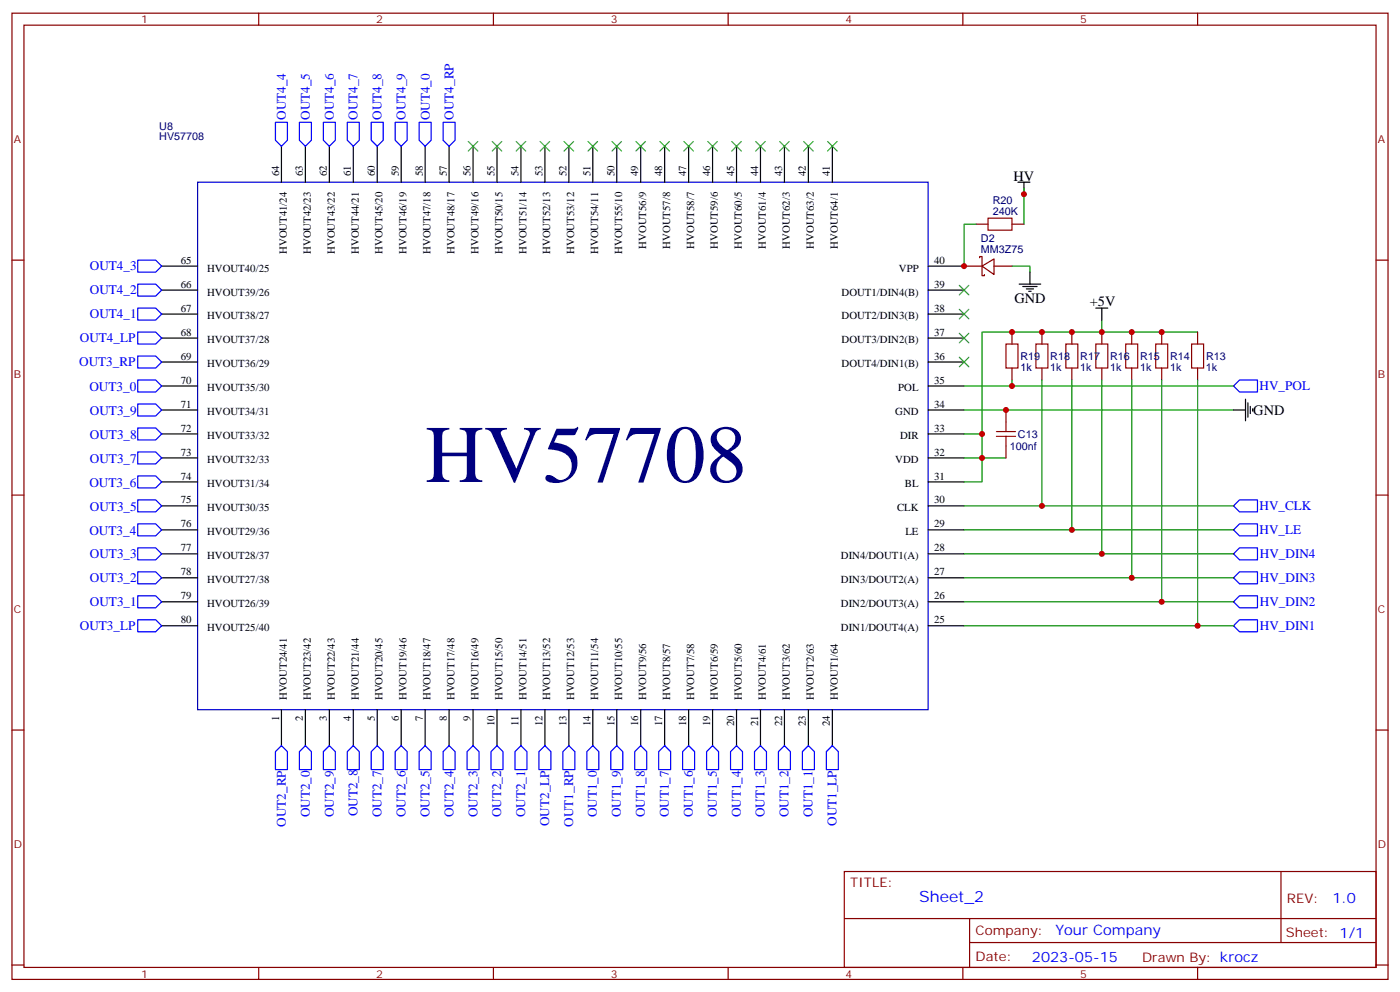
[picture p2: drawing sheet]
<svg xmlns="http://www.w3.org/2000/svg" width="412mm" height="292mm" viewBox="0 0 412 292" stroke-linecap="round" stroke-linejoin="round" font-family="sans-serif">
<g fill="none" stroke="#870000" stroke-width=".35">
<path d="M3.5 3.9h405.4v284.3h-405.4zM7.1 7.4h398.2v277.3h-398.2zM76.2 3.9v3.5M145.3 3.9v3.5M214.5 3.9v3.5M283.6 3.9v3.5M352.8 3.9v3.5M3.5 76.6h3.6M405.3 76.6h3.6M3.5 145.7h3.6M405.3 145.7h3.6M3.5 214.8h3.6"/>
<path d="M405.3 214.8h3.6M248.7 256.5h156.6v28.2h-156.6zM377.3 256.5v20.9M248.7 270.3h156.5M285.6 277.4h119.6M285.6 270.3v14.1M3.5 284h3.6M76.2 284.7v3.5M145.3 284.7v3.5M214.5 284.7v3.5M283.6 284.7v3.5M352.8 284.7v3.5"/>
<path d="M405.3 284h3.6"/>
</g>
<path d="M58.2 53.6h215.2v155.2h-215.2z" fill="#fff" stroke="#0000bf" stroke-width=".35"/>
<g fill="none" stroke="#000" stroke-width=".35">
<path d="M82.9 43v10.6M90 43v10.6M97 43v10.6M104.1 43v10.6M111.1 43v10.6M118.2 43v10.6M125.2 43v10.6M132.3 43v10.6M139.3 43v10.6M146.4 43v10.6M153.5 43v10.6M160.5 43v10.6"/>
<path d="M167.6 43v10.6M174.6 43v10.6M181.7 43v10.6M188.7 43v10.6M195.8 43v10.6M202.8 43v10.6M209.9 43v10.6M217 43v10.6M224 43v10.6M231.1 43v10.6M238.1 43v10.6M245.2 43v10.6"/>
<path d="M299.9 53.6h3.5M301.6 53.6v3.6M47.6 78.3h10.6M273.4 78.3h10.6M47.6 85.4h10.6M47.6 92.4h10.6M47.6 99.5h10.6M273.4 85.4h10.6M273.4 92.4h10.6M273.4 99.5h10.6M300.2 83.6h6.4M301.3 84.3h4.2"/>
<path d="M302.3 85h2.1M303 85.7h.7M303.4 80.1v3.5M322.8 90.7h3.5M324.6 90.7v3.5M47.6 106.5h10.6M47.6 113.6h10.6M273.4 106.5h10.6M273.4 113.6h10.6M366.9 117.5v6.3M367.6 118.5v4.3M368.3 119.6v2.1"/>
<path d="M47.6 134.8h10.6M47.6 127.7h10.6M47.6 120.6h10.6M273.4 134.8h10.6M273.4 127.7h10.6M273.4 120.6h10.6M363.4 120.6h3.5M369 120.3v.7M47.6 155.9h10.6M47.6 148.9h10.6M47.6 141.8h10.6M273.4 155.9h10.6"/>
<path d="M273.4 148.9h10.6M273.4 141.8h10.6M47.6 177.1h10.6M47.6 170h10.6M47.6 163h10.6M273.4 177.1h10.6M273.4 170h10.6M273.4 163h10.6M47.6 184.1h10.6M273.4 184.1h10.6M82.9 208.8v10.6M90 208.8v10.6"/>
<path d="M97 208.8v10.6M104.1 208.8v10.6M111.1 208.8v10.6M118.2 208.8v10.6M125.2 208.8v10.6M132.3 208.8v10.6M139.3 208.8v10.6M146.4 208.8v10.6M153.5 208.8v10.6M160.5 208.8v10.6M167.6 208.8v10.6M174.6 208.8v10.6"/>
<path d="M181.7 208.8v10.6M188.7 208.8v10.6M195.8 208.8v10.6M202.8 208.8v10.6M209.9 208.8v10.6M217 208.8v10.6M224 208.8v10.6M231.1 208.8v10.6M238.1 208.8v10.6M245.2 208.8v10.6"/>
</g>
<g fill="none" stroke="#3c3" stroke-width=".35">
<path d="M137.9 41.6l2.9 2.8M140.8 41.6l-2.9 2.8M145 41.6l2.8 2.8M147.8 41.6l-2.8 2.8M152 41.6l2.9 2.8M154.9 41.6l-2.9 2.8M159.1 41.6l2.8 2.8M161.9 41.6l-2.8 2.8M166.2 41.6l2.8 2.8M169 41.6l-2.8 2.8M173.2 41.6l2.8 2.8M176 41.6l-2.8 2.8"/>
<path d="M180.3 41.6l2.8 2.8M183.1 41.6l-2.8 2.8M187.3 41.6l2.8 2.8M190.1 41.6l-2.8 2.8M194.4 41.6l2.8 2.8M197.2 41.6l-2.8 2.8M201.4 41.6l2.9 2.8M204.3 41.6l-2.9 2.8M208.5 41.6l2.8 2.8M211.3 41.6l-2.8 2.8M215.5 41.6l2.9 2.8M218.4 41.6l-2.9 2.8"/>
<path d="M222.6 41.6l2.8 2.8M225.4 41.6l-2.8 2.8M229.7 41.6l2.8 2.8M232.5 41.6l-2.8 2.8M236.7 41.6l2.8 2.8M239.5 41.6l-2.8 2.8M243.8 41.6l2.8 2.8M246.6 41.6l-2.8 2.8M282.6 98.1l2.8 2.8M282.6 91l2.8 2.8M282.6 84l2.8 2.8M285.4 98.1l-2.8 2.8"/>
<path d="M285.4 91l-2.8 2.8M285.4 84l-2.8 2.8M282.6 105.1l2.8 2.8M285.4 105.1l-2.8 2.8"/>
</g>
<g fill="none" stroke="#00f" stroke-width=".35">
<path d="M81.1 36h3.6v5.3l-1.8 1.7-1.8-1.7zM88.2 36h3.5v5.3l-1.7 1.7-1.8-1.7zM95.2 36h3.6v5.3l-1.8 1.7-1.8-1.7zM102.3 36h3.5v5.3l-1.7 1.7-1.8-1.7zM109.4 36h3.5v5.3l-1.8 1.7-1.7-1.7zM116.4 36h3.5v5.3l-1.7 1.7-1.8-1.7zM123.5 36h3.5v5.3l-1.8 1.7-1.7-1.7zM130.5 36h3.6v5.3l-1.8 1.7-1.8-1.7zM40.6 76.6h5.3l1.7 1.7-1.7 1.8h-5.3zM40.6 90.7h5.3l1.7 1.7-1.7 1.8h-5.3zM40.6 83.6h5.3l1.7 1.8-1.7 1.7h-5.3zM40.6 97.7h5.3l1.7 1.8-1.7 1.7h-5.3z"/>
<path d="M40.6 111.8h5.3l1.7 1.8-1.7 1.8h-5.3zM40.6 118.9h5.3l1.7 1.7-1.7 1.8h-5.3zM40.6 104.8h5.3l1.7 1.7-1.7 1.8h-5.3zM363.4 113.6l1.7-1.8h5.3v3.6h-5.3zM40.6 133h5.3l1.7 1.8-1.7 1.7h-5.3zM40.6 125.9h5.3l1.7 1.8-1.7 1.8h-5.3zM40.6 154.2h5.3l1.7 1.7-1.7 1.8h-5.3zM40.6 147.1h5.3l1.7 1.8-1.7 1.7h-5.3zM40.6 140.1h5.3l1.7 1.7-1.7 1.8h-5.3zM365.1 154.2h5.3v3.5h-5.3l-1.7-1.8zM365.1 147.1h5.3v3.5h-5.3l-1.7-1.7zM40.6 175.3h5.3l1.7 1.8-1.7 1.8h-5.3z"/>
<path d="M40.6 168.3h5.3l1.7 1.7-1.7 1.8h-5.3zM40.6 161.2h5.3l1.7 1.8-1.7 1.7h-5.3zM363.4 177.1l1.7-1.8h5.3v3.6h-5.3zM363.4 163l1.7-1.8h5.3v3.5h-5.3zM365.1 168.3h5.3v3.5h-5.3l-1.7-1.8zM40.6 182.4h5.3l1.7 1.7-1.7 1.8h-5.3zM363.4 184.1l1.7-1.7h5.3v3.5h-5.3zM82.9 219.4l1.8 1.8v5.3h-3.6v-5.3zM90 219.4l1.7 1.8v5.3h-3.5v-5.3zM97 219.4l1.8 1.8v5.3h-3.6v-5.3zM104.1 219.4l1.7 1.8v5.3h-3.5v-5.3zM111.1 219.4l1.8 1.8v5.3h-3.5v-5.3z"/>
<path d="M118.2 219.4l1.7 1.8v5.3h-3.5v-5.3zM125.2 219.4l1.8 1.8v5.3h-3.5v-5.3zM132.3 219.4l1.8 1.8v5.3h-3.6v-5.3zM139.3 219.4l1.8 1.8v5.3h-3.5v-5.3zM146.4 219.4l1.8 1.8v5.3h-3.6v-5.3zM153.5 219.4l1.7 1.8v5.3h-3.5v-5.3zM160.5 219.4l1.8 1.8v5.3h-3.6v-5.3zM167.6 219.4l1.7 1.8v5.3h-3.5v-5.3zM174.6 219.4l1.8 1.8v5.3h-3.5v-5.3zM181.7 219.4l1.7 1.8v5.3h-3.5v-5.3zM188.7 219.4l1.8 1.8v5.3h-3.5v-5.3zM195.8 219.4l1.8 1.8v5.3h-3.6v-5.3z"/>
<path d="M202.8 219.4l1.8 1.8v5.3h-3.5v-5.3zM209.9 219.4l1.8 1.8v5.3h-3.6v-5.3zM217 219.4l1.7 1.8v5.3h-3.5v-5.3zM224 219.4l1.8 1.8v5.3h-3.6v-5.3zM231.1 219.4l1.7 1.8v5.3h-3.5v-5.3zM238.1 219.4l1.8 1.8v5.3h-3.5v-5.3zM245.2 219.4l1.7 1.8v5.3h-3.5v-5.3z"/>
</g>
<g fill="none" stroke="#008700" stroke-width=".35">
<path d="M301.6 55.4v10.6M287.5 66h-3.5v12.3M298.1 78.3h5.3v1.8M324.6 94.2v3.5M352.8 97.7h-63.5v44.1h-5.3M284 113.6h79.4M298.1 111.8v1.8M306.9 111.8v37.1h-22.9M315.7 111.8v44.1h-31.7M324.6 111.8v51.2h-40.6M333.4 111.8v58.2h-49.4M342.2 111.8v65.3h-58.2"/>
<path d="M352.8 111.8v72.3h-68.8M284 134.8h12.3M284 127.7h5.3M284 120.6h79.4M306.9 148.9h56.5M315.7 155.9h47.7M324.6 163h38.8M333.4 170h30M342.2 177.1h21.2M352.8 184.1h10.6"/>
</g>
<path d="M291 64.2h7.1v3.5h-7.1zM296.3 101.2h3.6v7.1h-3.6zM305.2 101.2h3.5v7.1h-3.5zM314 101.2h3.5v7.1h-3.5zM322.8 101.2h3.5v7.1h-3.5zM331.6 101.2h3.5v7.1h-3.5zM340.4 101.2h3.6v7.1h-3.6zM351 101.2h3.5v7.1h-3.5zM293.5 127h5.7M293.5 128.4h5.7M296.3 124.2v2.8M296.3 128.4v2.8" fill="none" stroke="#a10000" stroke-width=".35"/>
<g fill="none" stroke="#870000" stroke-width=".35">
<path d="M284 78.3h5.3M287.5 66h3.5M288.6 75.8v-.3h.7v5.6h.7v-.3M289.3 78.3l3.5-2.1v4.6zM292.8 78.3h5.3M298.1 66h3.5M298.1 97.7v3.5M306.9 97.7v3.5M315.7 97.7v3.5M324.6 97.7v3.5M333.4 97.7v3.5M342.2 97.7v3.5"/>
<path d="M352.8 97.7v3.5M298.1 108.3v3.5M306.9 108.3v3.5M315.7 108.3v3.5M324.6 108.3v3.5M333.4 108.3v3.5M342.2 108.3v3.5M352.8 108.3v3.5M296.3 120.6v3.6M296.3 131.2v3.6"/>
</g>
<g fill="#c00">
<circle cx="352.8" cy="184.1" r=".88"/>
<circle cx="342.2" cy="177.1" r=".88"/>
<circle cx="333.4" cy="170" r=".88"/>
<circle cx="324.6" cy="163" r=".88"/>
<circle cx="315.7" cy="155.9" r=".88"/>
<circle cx="306.9" cy="148.9" r=".88"/>
<circle cx="296.3" cy="120.6" r=".88"/>
<circle cx="289.3" cy="134.8" r=".88"/>
<circle cx="289.3" cy="127.7" r=".88"/>
<circle cx="298.1" cy="97.7" r=".88"/>
<circle cx="298.1" cy="113.6" r=".88"/>
<circle cx="342.2" cy="97.7" r=".88"/>
<circle cx="333.4" cy="97.7" r=".88"/>
<circle cx="324.6" cy="97.7" r=".88"/>
<circle cx="315.7" cy="97.7" r=".88"/>
<circle cx="306.9" cy="97.7" r=".88"/>
<circle cx="301.6" cy="57.1" r=".88"/>
<circle cx="284" cy="78.3" r=".88"/>
</g>
<text font-size="24" fill="#000080" x="125.2" y="141.8">HV57708</text>
<text font-size="4.6" fill="#00f" x="270.8" y="265.5">Sheet_2</text>
<g font-size="4.2">
<text x="298.5" y="53.3">HV</text>
<text x="298.8" y="89.3">GND</text>
<text x="321" y="90">+5V</text>
<text x="369.2" y="122.1">GND</text>
</g>
<g font-size="4.2" fill="#00f">
<text x="392.5" y="265.7">1.0</text>
<text x="310.9" y="275.3">Your Company</text>
<text x="304" y="283.1">2023-05-15</text>
</g>
<g font-size="3.9" fill="#00f">
<text x="84.2" y="35.3" transform="rotate(-90 84.2 35.3)">OUT4_4</text>
<text x="91.2" y="35.3" transform="rotate(-90 91.2 35.3)">OUT4_5</text>
<text x="98.3" y="35.3" transform="rotate(-90 98.3 35.3)">OUT4_6</text>
<text x="105.4" y="35.3" transform="rotate(-90 105.4 35.3)">OUT4_7</text>
<text x="112.4" y="35.3" transform="rotate(-90 112.4 35.3)">OUT4_8</text>
<text x="119.5" y="35.3" transform="rotate(-90 119.5 35.3)">OUT4_9</text>
<text x="126.6" y="35.4" transform="rotate(-90 126.6 35.4)">OUT4_0</text>
<text x="133.6" y="35.2" transform="rotate(-90 133.6 35.2)">OUT4_RP</text>
<text x="26.5" y="79.6">OUT4_3</text>
<text x="26.5" y="86.6">OUT4_2</text>
<text x="26.5" y="93.7">OUT4_1</text>
<text x="23.5" y="100.8">OUT4_LP</text>
<text x="23.3" y="107.8">OUT3_RP</text>
<text x="26.4" y="115">OUT3_0</text>
<text x="371" y="114.9">HV_POL</text>
<text x="26.5" y="122">OUT3_9</text>
<text x="26.5" y="129.1">OUT3_8</text>
<text x="26.5" y="136.1">OUT3_7</text>
<text x="26.3" y="143.2">OUT3_6</text>
<text x="26.5" y="150.2">OUT3_5</text>
<text x="371" y="150.1">HV_CLK</text>
<text x="26.4" y="157.3">OUT3_4</text>
<text x="371" y="157.2">HV_LE</text>
<text x="26.5" y="164.3">OUT3_3</text>
<text x="371.1" y="164.3">HV_DIN4</text>
<text x="26.5" y="171.4">OUT3_2</text>
<text x="371.1" y="171.3">HV_DIN3</text>
<text x="26.5" y="178.5">OUT3_1</text>
<text x="371.1" y="178.4">HV_DIN2</text>
<text x="23.5" y="185.4">OUT3_LP</text>
<text x="371.1" y="185.4">HV_DIN1</text>
<text x="84.2" y="243.3" transform="rotate(-90 84.2 243.3)">OUT2_RP</text>
<text x="91.2" y="240.6" transform="rotate(-90 91.2 240.6)">OUT2_0</text>
<text x="98.3" y="240.6" transform="rotate(-90 98.3 240.6)">OUT2_9</text>
<text x="105.3" y="240.2" transform="rotate(-90 105.3 240.2)">OUT2_8</text>
<text x="112.4" y="240.6" transform="rotate(-90 112.4 240.6)">OUT2_7</text>
<text x="119.5" y="240.6" transform="rotate(-90 119.5 240.6)">OUT2_6</text>
<text x="126.5" y="240.6" transform="rotate(-90 126.5 240.6)">OUT2_5</text>
<text x="133.6" y="240.6" transform="rotate(-90 133.6 240.6)">OUT2_4</text>
<text x="140.6" y="240.6" transform="rotate(-90 140.6 240.6)">OUT2_3</text>
<text x="147.7" y="240.6" transform="rotate(-90 147.7 240.6)">OUT2_2</text>
<text x="154.7" y="240.6" transform="rotate(-90 154.7 240.6)">OUT2_1</text>
<text x="161.8" y="243.1" transform="rotate(-90 161.8 243.1)">OUT2_LP</text>
<text x="168.8" y="243.3" transform="rotate(-90 168.8 243.3)">OUT1_RP</text>
<text x="175.8" y="240.6" transform="rotate(-90 175.8 240.6)">OUT1_0</text>
<text x="182.9" y="240.6" transform="rotate(-90 182.9 240.6)">OUT1_9</text>
<text x="190" y="240.6" transform="rotate(-90 190 240.6)">OUT1_8</text>
<text x="197" y="240.6" transform="rotate(-90 197 240.6)">OUT1_7</text>
<text x="204.1" y="240.6" transform="rotate(-90 204.1 240.6)">OUT1_6</text>
<text x="211.1" y="240.6" transform="rotate(-90 211.1 240.6)">OUT1_5</text>
<text x="218.2" y="240.6" transform="rotate(-90 218.2 240.6)">OUT1_4</text>
<text x="225.2" y="240.6" transform="rotate(-90 225.2 240.6)">OUT1_3</text>
<text x="232.3" y="240.6" transform="rotate(-90 232.3 240.6)">OUT1_2</text>
<text x="239.3" y="240.6" transform="rotate(-90 239.3 240.6)">OUT1_1</text>
<text x="246.4" y="243.1" transform="rotate(-90 246.4 243.1)">OUT1_LP</text>
</g>
<g font-size="3.9" fill="#800">
<text x="250.5" y="261.1">TITLE:</text>
<text x="379.1" y="265.7">REV:</text>
<text x="287.4" y="275.3">Company:</text>
<text x="378.7" y="275.9">Sheet: 1/1</text>
<text x="287.4" y="282.9">Date:</text>
<text x="336.4" y="283">Drawn By: krocz</text>
</g>
<g font-size="3.2" fill="#800">
<text x="41.6" y="6.9">1</text>
<text x="110.8" y="6.9">2</text>
<text x="179.9" y="6.9">3</text>
<text x="249.1" y="6.9">4</text>
<text x="318.2" y="6.9">5</text>
<text x="4.1" y="42">A</text>
<text x="405.9" y="42">A</text>
<text x="4.1" y="111.1">B</text>
<text x="405.9" y="111.1">B</text>
<text x="4.1" y="180.3">C</text>
<text x="405.9" y="180.3">C</text>
<text x="4.1" y="249.4">D</text>
<text x="405.9" y="249.4">D</text>
<text x="41.6" y="287.7">1</text>
<text x="110.8" y="287.7">2</text>
<text x="179.9" y="287.7">3</text>
<text x="249.1" y="287.7">4</text>
<text x="318.2" y="287.7">5</text>
</g>
<g font-size="3.2" fill="#000080">
<text x="46.9" y="41.3">HV57708</text>
<text x="46.9" y="38.2">U8</text>
<text x="292.5" y="60">R20</text>
<text x="292.5" y="63.1">240K</text>
<text x="288.9" y="71.3">D2</text>
<text x="288.9" y="74.4">MM3Z75</text>
<text x="300.6" y="105.9">R19</text>
<text x="309.4" y="105.9">R18</text>
<text x="318.2" y="105.9">R17</text>
<text x="327" y="105.9">R16</text>
<text x="335.8" y="105.9">R15</text>
<text x="344.7" y="105.9">R14</text>
<text x="355.3" y="105.9">R13</text>
<text x="300.6" y="109.1">1k</text>
<text x="309.4" y="109.1">1k</text>
<text x="318.2" y="109.1">1k</text>
<text x="327" y="109.1">1k</text>
<text x="335.8" y="109.1">1k</text>
<text x="344.7" y="109.1">1k</text>
<text x="355.2" y="109.1">1k</text>
<text x="299.9" y="128.9">C13</text>
<text x="297.4" y="132.4">100nf</text>
</g>
<g font-size="3.2">
<text x="82.2" y="51.9" transform="rotate(-90 82.2 51.9)">64</text>
<text x="89.3" y="51.9" transform="rotate(-90 89.3 51.9)">63</text>
<text x="96.3" y="51.9" transform="rotate(-90 96.3 51.9)">62</text>
<text x="103.4" y="51.9" transform="rotate(-90 103.4 51.9)">61</text>
<text x="110.4" y="51.9" transform="rotate(-90 110.4 51.9)">60</text>
<text x="117.5" y="51.9" transform="rotate(-90 117.5 51.9)">59</text>
<text x="124.5" y="51.9" transform="rotate(-90 124.5 51.9)">58</text>
<text x="131.6" y="51.9" transform="rotate(-90 131.6 51.9)">57</text>
<text x="138.6" y="51.9" transform="rotate(-90 138.6 51.9)">56</text>
<text x="145.7" y="51.9" transform="rotate(-90 145.7 51.9)">55</text>
<text x="152.8" y="51.9" transform="rotate(-90 152.8 51.9)">54</text>
<text x="159.8" y="51.9" transform="rotate(-90 159.8 51.9)">53</text>
<text x="166.9" y="51.9" transform="rotate(-90 166.9 51.9)">52</text>
<text x="173.9" y="51.9" transform="rotate(-90 173.9 51.9)">51</text>
<text x="181" y="51.9" transform="rotate(-90 181 51.9)">50</text>
<text x="188" y="51.9" transform="rotate(-90 188 51.9)">49</text>
<text x="195.1" y="51.9" transform="rotate(-90 195.1 51.9)">48</text>
<text x="202.1" y="51.9" transform="rotate(-90 202.1 51.9)">47</text>
<text x="209.2" y="51.9" transform="rotate(-90 209.2 51.9)">46</text>
<text x="216.3" y="51.9" transform="rotate(-90 216.3 51.9)">45</text>
<text x="223.3" y="51.9" transform="rotate(-90 223.3 51.9)">44</text>
<text x="230.4" y="51.9" transform="rotate(-90 230.4 51.9)">43</text>
<text x="237.4" y="51.9" transform="rotate(-90 237.4 51.9)">42</text>
<text x="244.5" y="51.9" transform="rotate(-90 244.5 51.9)">41</text>
<text x="53.3" y="77.6">65</text>
<text x="84.5" y="74.8" transform="rotate(-90 84.5 74.8)">HVOUT41/24</text>
<text x="91.5" y="74.8" transform="rotate(-90 91.5 74.8)">HVOUT42/23</text>
<text x="98.6" y="74.8" transform="rotate(-90 98.6 74.8)">HVOUT43/22</text>
<text x="105.7" y="74.8" transform="rotate(-90 105.7 74.8)">HVOUT44/21</text>
<text x="112.7" y="74.8" transform="rotate(-90 112.7 74.8)">HVOUT45/20</text>
<text x="119.8" y="74.8" transform="rotate(-90 119.8 74.8)">HVOUT46/19</text>
<text x="126.8" y="74.8" transform="rotate(-90 126.8 74.8)">HVOUT47/18</text>
<text x="133.9" y="74.8" transform="rotate(-90 133.9 74.8)">HVOUT48/17</text>
<text x="140.9" y="74.8" transform="rotate(-90 140.9 74.8)">HVOUT49/16</text>
<text x="148" y="74.8" transform="rotate(-90 148 74.8)">HVOUT50/15</text>
<text x="155" y="74.8" transform="rotate(-90 155 74.8)">HVOUT51/14</text>
<text x="162.1" y="74.8" transform="rotate(-90 162.1 74.8)">HVOUT52/13</text>
<text x="169.2" y="74.8" transform="rotate(-90 169.2 74.8)">HVOUT53/12</text>
<text x="176.2" y="74.8" transform="rotate(-90 176.2 74.8)">HVOUT54/11</text>
<text x="183.3" y="74.8" transform="rotate(-90 183.3 74.8)">HVOUT55/10</text>
<text x="190.3" y="73.2" transform="rotate(-90 190.3 73.2)">HVOUT56/9</text>
<text x="197.4" y="73.2" transform="rotate(-90 197.4 73.2)">HVOUT57/8</text>
<text x="204.4" y="73.2" transform="rotate(-90 204.4 73.2)">HVOUT58/7</text>
<text x="211.5" y="73.2" transform="rotate(-90 211.5 73.2)">HVOUT59/6</text>
<text x="218.5" y="73.2" transform="rotate(-90 218.5 73.2)">HVOUT60/5</text>
<text x="225.6" y="73.2" transform="rotate(-90 225.6 73.2)">HVOUT61/4</text>
<text x="232.7" y="73.2" transform="rotate(-90 232.7 73.2)">HVOUT62/3</text>
<text x="239.7" y="73.2" transform="rotate(-90 239.7 73.2)">HVOUT63/2</text>
<text x="246.8" y="73.2" transform="rotate(-90 246.8 73.2)">HVOUT64/1</text>
<text x="275.2" y="77.6">40</text>
<text x="61" y="79.9">HVOUT40/25</text>
<text x="264.8" y="79.9">VPP</text>
<text x="53.3" y="84.7">66</text>
<text x="61" y="87">HVOUT39/26</text>
<text x="247.9" y="87">DOUT1/DIN4(B)</text>
<text x="275.2" y="84.7">39</text>
<text x="53.3" y="91.7">67</text>
<text x="61" y="94">HVOUT38/27</text>
<text x="247.9" y="94">DOUT2/DIN3(B)</text>
<text x="275.2" y="91.7">38</text>
<text x="53.3" y="98.8">68</text>
<text x="61" y="101.1">HVOUT37/28</text>
<text x="247.9" y="101.1">DOUT3/DIN2(B)</text>
<text x="275.2" y="98.8">37</text>
<text x="53.3" y="105.8">69</text>
<text x="275.2" y="105.8">36</text>
<text x="53.3" y="112.9">70</text>
<text x="61" y="108.1">HVOUT36/29</text>
<text x="247.9" y="108.1">DOUT4/DIN1(B)</text>
<text x="275.2" y="112.9">35</text>
<text x="53.3" y="119.9">71</text>
<text x="61" y="115.2">HVOUT35/30</text>
<text x="264.6" y="115.2">POL</text>
<text x="275.2" y="119.9">34</text>
<text x="61" y="122.2">HVOUT34/31</text>
<text x="263.7" y="122.2">GND</text>
<text x="53.3" y="127">72</text>
<text x="61" y="129.3">HVOUT33/32</text>
<text x="265.2" y="129.3">DIR</text>
<text x="275.2" y="127">33</text>
<text x="53.3" y="134.1">73</text>
<text x="61" y="136.3">HVOUT32/33</text>
<text x="263.7" y="136.3">VDD</text>
<text x="275.2" y="134.1">32</text>
<text x="53.3" y="141.1">74</text>
<text x="61" y="143.4">HVOUT31/34</text>
<text x="266.5" y="143.4">BL</text>
<text x="275.2" y="141.1">31</text>
<text x="53.3" y="148.2">75</text>
<text x="275.2" y="148.2">30</text>
<text x="53.3" y="155.2">76</text>
<text x="61" y="150.5">HVOUT30/35</text>
<text x="264.3" y="150.5">CLK</text>
<text x="275.2" y="155.2">29</text>
<text x="61" y="157.5">HVOUT29/36</text>
<text x="266.7" y="157.5">LE</text>
<text x="53.3" y="162.3">77</text>
<text x="61" y="164.6">HVOUT28/37</text>
<text x="247.7" y="164.6">DIN4/DOUT1(A)</text>
<text x="275.2" y="162.3">28</text>
<text x="53.3" y="169.3">78</text>
<text x="61" y="171.6">HVOUT27/38</text>
<text x="247.7" y="171.6">DIN3/DOUT2(A)</text>
<text x="275.2" y="169.3">27</text>
<text x="53.3" y="176.4">79</text>
<text x="61" y="178.7">HVOUT26/39</text>
<text x="247.7" y="178.7">DIN2/DOUT3(A)</text>
<text x="275.2" y="176.4">26</text>
<text x="53.3" y="183.4">80</text>
<text x="61" y="185.7">HVOUT25/40</text>
<text x="247.7" y="185.7">DIN1/DOUT4(A)</text>
<text x="275.2" y="183.4">25</text>
<text x="84.5" y="206" transform="rotate(-90 84.5 206)">HVOUT24/41</text>
<text x="91.5" y="206" transform="rotate(-90 91.5 206)">HVOUT23/42</text>
<text x="98.6" y="206" transform="rotate(-90 98.6 206)">HVOUT22/43</text>
<text x="105.7" y="206" transform="rotate(-90 105.7 206)">HVOUT21/44</text>
<text x="112.7" y="206" transform="rotate(-90 112.7 206)">HVOUT20/45</text>
<text x="119.8" y="206" transform="rotate(-90 119.8 206)">HVOUT19/46</text>
<text x="126.8" y="206" transform="rotate(-90 126.8 206)">HVOUT18/47</text>
<text x="133.9" y="206" transform="rotate(-90 133.9 206)">HVOUT17/48</text>
<text x="140.9" y="206" transform="rotate(-90 140.9 206)">HVOUT16/49</text>
<text x="148" y="206" transform="rotate(-90 148 206)">HVOUT15/50</text>
<text x="155" y="206" transform="rotate(-90 155 206)">HVOUT14/51</text>
<text x="162.1" y="206" transform="rotate(-90 162.1 206)">HVOUT13/52</text>
<text x="169.2" y="206" transform="rotate(-90 169.2 206)">HVOUT12/53</text>
<text x="176.2" y="206" transform="rotate(-90 176.2 206)">HVOUT11/54</text>
<text x="183.3" y="206" transform="rotate(-90 183.3 206)">HVOUT10/55</text>
<text x="190.3" y="206" transform="rotate(-90 190.3 206)">HVOUT9/56</text>
<text x="197.4" y="206" transform="rotate(-90 197.4 206)">HVOUT8/57</text>
<text x="204.4" y="206" transform="rotate(-90 204.4 206)">HVOUT7/58</text>
<text x="211.5" y="206" transform="rotate(-90 211.5 206)">HVOUT6/59</text>
<text x="218.5" y="206" transform="rotate(-90 218.5 206)">HVOUT5/60</text>
<text x="225.6" y="206" transform="rotate(-90 225.6 206)">HVOUT4/61</text>
<text x="232.7" y="206" transform="rotate(-90 232.7 206)">HVOUT3/62</text>
<text x="239.7" y="206" transform="rotate(-90 239.7 206)">HVOUT2/63</text>
<text x="246.8" y="206" transform="rotate(-90 246.8 206)">HVOUT1/64</text>
<text x="82.2" y="212.2" transform="rotate(-90 82.2 212.2)">1</text>
<text x="89.3" y="212.2" transform="rotate(-90 89.3 212.2)">2</text>
<text x="96.3" y="212.2" transform="rotate(-90 96.3 212.2)">3</text>
<text x="103.4" y="212.2" transform="rotate(-90 103.4 212.2)">4</text>
<text x="110.4" y="212.2" transform="rotate(-90 110.4 212.2)">5</text>
<text x="117.5" y="212.2" transform="rotate(-90 117.5 212.2)">6</text>
<text x="124.5" y="212.2" transform="rotate(-90 124.5 212.2)">7</text>
<text x="131.6" y="212.2" transform="rotate(-90 131.6 212.2)">8</text>
<text x="138.6" y="212.2" transform="rotate(-90 138.6 212.2)">9</text>
<text x="145.7" y="213.8" transform="rotate(-90 145.7 213.8)">10</text>
<text x="152.8" y="213.8" transform="rotate(-90 152.8 213.8)">11</text>
<text x="159.8" y="213.8" transform="rotate(-90 159.8 213.8)">12</text>
<text x="166.9" y="213.8" transform="rotate(-90 166.9 213.8)">13</text>
<text x="173.9" y="213.8" transform="rotate(-90 173.9 213.8)">14</text>
<text x="181" y="213.8" transform="rotate(-90 181 213.8)">15</text>
<text x="188" y="213.8" transform="rotate(-90 188 213.8)">16</text>
<text x="195.1" y="213.8" transform="rotate(-90 195.1 213.8)">17</text>
<text x="202.1" y="213.8" transform="rotate(-90 202.1 213.8)">18</text>
<text x="209.2" y="213.8" transform="rotate(-90 209.2 213.8)">19</text>
<text x="216.3" y="213.8" transform="rotate(-90 216.3 213.8)">20</text>
<text x="223.3" y="213.8" transform="rotate(-90 223.3 213.8)">21</text>
<text x="230.4" y="213.8" transform="rotate(-90 230.4 213.8)">22</text>
<text x="237.4" y="213.8" transform="rotate(-90 237.4 213.8)">23</text>
<text x="244.5" y="213.8" transform="rotate(-90 244.5 213.8)">24</text>
</g>
</svg>
